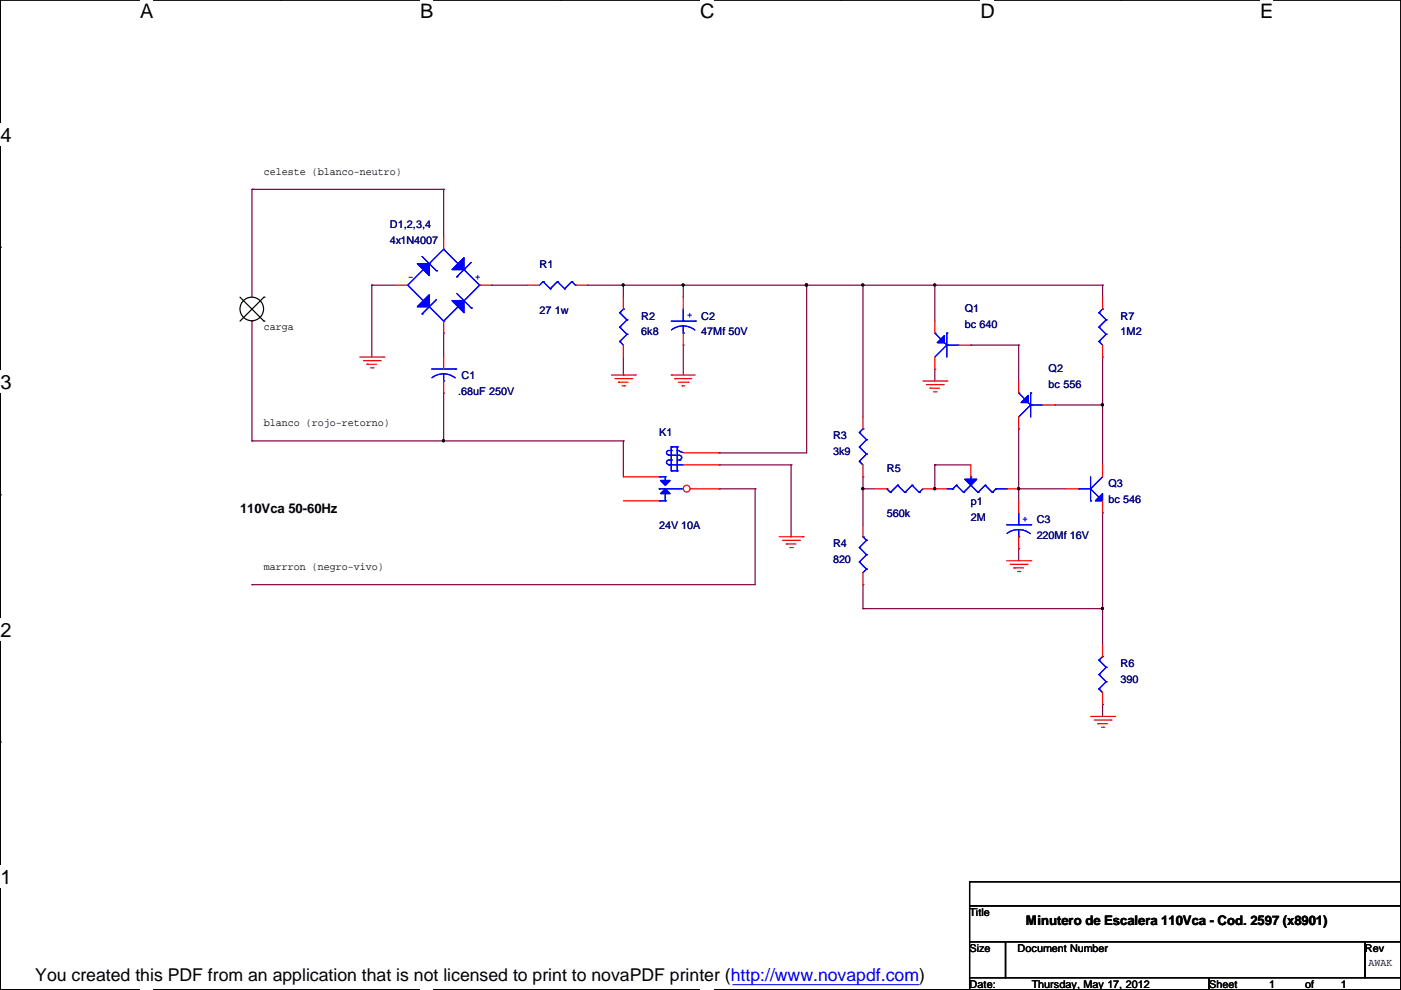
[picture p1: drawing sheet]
<svg xmlns="http://www.w3.org/2000/svg" width="297mm" height="210mm" viewBox="0 0 297 210" stroke-linecap="round" stroke-linejoin="round" font-family="sans-serif">
<path d="M.1 0h296.9v209.8h-296.9z" fill="none" stroke="#000" stroke-width=".25"/>
<g fill="#fff">
<path d="M29.7 0h2.7v4.8h-2.7z"/>
<path d="M29.7 209.8h2.7v.2h-2.7z"/>
</g>
<path d="M59.4 0h.1M59.4 209.8h.1" fill="none" stroke="#000" stroke-width=".25"/>
<g fill="#fff">
<path d="M89.1 0h2.7v4.8h-2.7z"/>
<path d="M89.1 209.8h2.7v.2h-2.7z"/>
</g>
<path d="M118.8 0h.1M118.8 209.8h.1" fill="none" stroke="#000" stroke-width=".25"/>
<g fill="#fff">
<path d="M148.4 0h3v4.8h-3z"/>
<path d="M148.4 209.8h3v.2h-3z"/>
</g>
<path d="M178.2 0h.1M178.2 209.8h.1" fill="none" stroke="#000" stroke-width=".25"/>
<g fill="#fff">
<path d="M207.9 0h2.9v4.8h-2.9z"/>
<path d="M207.9 209.8h2.9v.2h-2.9z"/>
</g>
<path d="M237.6 0h.1M237.6 209.8h.1" fill="none" stroke="#000" stroke-width=".25"/>
<g fill="#fff">
<path d="M267.2 0h2.7v4.8h-2.7z"/>
<path d="M267.2 209.8h2.7v.2h-2.7z"/>
<path d="M.1 26.2h2.3v4.7h-2.3z"/>
<path d="M.1 78.6h2.3v4.7h-2.3z"/>
</g>
<path d="M.1 52.4h.1M297 52.4h.1" fill="none" stroke="#000" stroke-width=".25"/>
<path d="M.1 131.1h2.3v4.7h-2.3z" fill="#fff"/>
<path d="M.1 104.9h.1M297 104.9h.1" fill="none" stroke="#000" stroke-width=".25"/>
<path d="M.1 183.5h2.3v4.7h-2.3z" fill="#fff"/>
<g fill="none" stroke="#000" stroke-width=".25">
<path d="M50.9 63l5.1 5.1M56 68.1h.1M56 63h.1M56 63l-5.1 5.1M.1 157.3h.1M297 157.3h.1M205.6 187h91.4v5h-91.4zM205.6 192h91.4v7.7h-91.4zM205.6 199.7h7.6v7.6h-7.6zM213.2 199.7h76.2v7.6h-76.2zM289.4 199.7h7.6v7.6h-7.6zM205.6 207.3h50.8v2.5h-50.8z"/>
<path d="M256.4 207.3h40.6v2.5h-40.6z"/>
<circle cx="53.4" cy="65.5" r="2.5"/>
</g>
<g fill="none" stroke="#800040" stroke-width=".25">
<path d="M53.4 40.1h.1M53.4 40.1h40.7M53.4 40.1v22.9M94.1 40.1h.1M94.1 40.1v10.2M53.4 68.1h.1M53.4 68.1v25.4M78.8 60.5h.1M78.8 60.5h5.1M78.8 60.5v15.2M94.1 70.6h.1M94.1 70.6v5.1"/>
<path d="M104.2 60.5h.1M104.2 60.5h7.6M124.5 60.5h.1M124.5 60.5h109.3M132.2 60.5h.1M132.2 79.5h.1M132.2 60.5v2.5M132.2 75.7v3.8M144.9 73.2h.1M144.9 60.5h.1M144.9 60.5v2.5M144.9 73.2v6.3"/>
<path d="M171 60.5h.1M171 60.5v35.5h-18.5M183 60.5h.1M183 60.5v27.9M198.2 60.5h.1M198.2 78.2h.1M198.2 60.5v7.6M198.2 78.2v2.6M205.8 73.2h.1M205.8 73.2h10.2M216 73.2h.1M216 73.2v7.6"/>
<path d="M233.8 60.5h.1M233.8 75.7h.1M233.8 60.5v2.5M233.8 75.7v22.9M53.4 93.5h.1M53.4 93.5h78.8M94.1 93.5h.1M94.1 83.3h.1M94.1 83.3v10.2M132.2 93.5h.1M132.2 93.5v7.6M152.5 96h.1"/>
<path d="M152.5 98.6h.1M152.5 98.6h15.2M167.7 98.6h.1M167.7 98.6v15.2M198.2 98.6h.1M198.2 98.6h7.6M198.2 98.6v5M216 90.9h.1M216 90.9v15.3M223.6 85.9h.1M223.6 85.9h10.2M233.8 85.9h.1"/>
<path d="M152.5 103.6h.1M152.5 103.6h7.6M160.1 103.6h.1M160.1 103.6v20.4h-106.7M183 103.6h.1M183 101.1h.1M183 103.6h2.5M183 101.1v10.2M216 103.6h.1M216 116.3h.1M216 103.6h10.1M216 116.3v2.6"/>
<path d="M233.8 108.7h.1M233.8 108.7v28M53.4 124h.1M183 124h.1M183 129h.1M183 124v5M183 129h50.8M233.8 129h.1M233.8 149.4h.1M233.8 149.4v2.5"/>
</g>
<g fill="#000" stroke="#000" stroke-width=".25">
<circle cx="132.1" cy="60.4" r=".21"/>
<circle cx="144.8" cy="60.4" r=".21"/>
<circle cx="171" cy="60.4" r=".21"/>
<circle cx="182.9" cy="60.4" r=".21"/>
<circle cx="198.2" cy="60.4" r=".21"/>
<circle cx="94" cy="93.4" r=".21"/>
<circle cx="233.7" cy="85.8" r=".21"/>
<circle cx="182.9" cy="103.6" r=".21"/>
<circle cx="198.2" cy="103.6" r=".21"/>
<circle cx="215.9" cy="103.6" r=".21"/>
<circle cx="233.7" cy="129" r=".21"/>
</g>
<g fill="none" stroke="#f00" stroke-width=".25">
<path d="M94.1 50.3v2.5M76.3 75.7h5.1M77 76.5h3.6M77.8 77.2h.1M77.8 77.2h2M78.6 78h.5M79.1 78h.1M80.6 76.5h.1M81.4 75.7h.1M83.9 60.5h2.5M94.1 68.1v2.5M101.7 60.5h2.5"/>
<path d="M129.6 79.5h5.1M134.7 79.5h.1M142.3 79.5h.1M142.3 79.5h5.1M198.2 68.1v2.5M198.2 75.7v2.5M203.3 73.2h2.5M130.4 80.3h3.5M131.1 81h.1M131.1 81h2.1M131.9 81.8h.5M132.4 81.8h.1"/>
<path d="M133.9 80.3h.1M143.1 80.3h.1M143.1 80.3h3.5M143.8 81h2.1M144.6 81.8h.1M144.6 81.8h.5M145.9 81h.1M183 88.4v2.5M183 98.6v2.5M195.7 80.8h5M196.4 81.5h3.6M197.2 82.3h.1"/>
<path d="M197.2 82.3h2M198 83.1h.5M198.5 83.1h.1M200 81.5h.1M200.7 80.8h.1M216 80.8v2.5M216 88.4v2.5M221.1 85.9h2.5M233.8 98.6v2.5M165.2 113.8h5.1M165.9 114.6h3.6M166.7 115.3h.1"/>
<path d="M166.7 115.3h2M167.5 116.1h.5M168 116.1h.1M169.5 114.6h.1M170.3 113.8h.1M183 111.3v2.5M213.4 118.9h5.1M214.2 119.6h3.6M217.8 119.6h.1M218.5 118.9h.1M226.1 103.6h2.6M233.8 106.2v2.5"/>
<path d="M183 121.4v2.6M215 120.4h.1M215 120.4h2M215.7 121.2h.5M216.2 121.2h.1M231.2 151.9h5.1M232 152.7h3.5M232.7 153.4h.1M232.7 153.4h2.1M233.5 154.2h.5M234 154.2h.1M235.5 152.7h.1"/>
<path d="M236.3 151.9h.1"/>
</g>
<g fill="#00f" stroke="#00f" stroke-width=".25">
<path d="M200.2 71.1v1.6h-1.5z"/>
<path d="M216.5 85.4l1.5-1.6v1.6z"/>
<path d="M88.5 55.9h2.5v2.5z"/>
<path d="M98.4 54.6v2.6h-2.6z"/>
<path d="M95.8 63.8h2.6v2.5z"/>
<path d="M88.5 65l2.5-2.5v2.5z"/>
<path d="M140 101.9h2.1l-1 1z"/>
<path d="M140 104.7l1.1-1.1 1 1.1z"/>
<path d="M233 105.4l.8-.7v1.5h-1.6z" fill-rule="evenodd"/>
<path d="M233 105.4l.8-.7v1.5h-1.6z" fill-rule="evenodd"/>
</g>
<g fill="none" stroke="#00f" stroke-width=".25">
<path d="M89.5 54.4l3 3M89.7 57.2l-3.3 3.3M91 55.9h.1M92.5 57.4h.1M94.1 52.8h.1M94.1 52.8l-3.1 3.1M94.1 52.8l3 3.1M96.9 58.7h.1M98.4 57.2h.1M98.4 57.2l3.3 3.3M99.9 55.6l-3 3.1M86.4 60.5h.1"/>
<path d="M86.4 60.5l3.3 3.3M89.5 66.6h.1M89.7 63.8h.1M91 65l3.1 3.1M92.5 63.5l-3 3.1M94.1 68.1h.1M96.9 62.2l3 3.1M97.1 65h.1M97.1 65l-3 3.1M99.9 65.3h.1M101.7 60.5h.1M101.7 60.5l-3.3 3.3"/>
<path d="M198.2 70.6h.1M198.2 70.6l1.3 1.3M200.2 72.7l.5 .5M200.7 70.6h.1M200.7 73.2h.1M200.7 70.6v5.1M200.7 73.2l-2.5 2.5M200.7 73.2h2.6M141.8 98.6h.1M141.8 96.5h.1M141.8 96.5h2.3a.47 .47 0 0 1 .4 .5 .47 .47 0 0 1-.4 .5M141.8 98.6h3.1"/>
<path d="M142.3 94.8h.1M142.3 99.8h.1M142.3 97.6h.1M142.3 95.5h.1M142.3 97.6h-.5a.47 .47 0 0 0-.5 .4 .47 .47 0 0 0 .5 .5M142.3 95.5h-.5a.47 .47 0 0 0-.5 .5 .47 .47 0 0 0 .5 .4M142.3 94.8h1.3M142.3 94.8v5M142.3 99.8h1.3M143.6 94.8h.1M143.6 99.8h.1M143.6 95.5h.1"/>
<path d="M143.6 95.5l.4 .1 .2 .2M143.6 94.8v5M143.6 97.6h.5M144.1 97.6h.1M144.4 95.7l.5 .2M182.2 97.8h.1M182.2 94.8h.1M182.2 91.7h.1M182.2 97.8l.8 .8M182.2 94.8l1.5 1.5M182.2 91.7l1.5 1.5M183 90.9h.1"/>
<path d="M183 90.9l-.8 .8M183.7 96.3h.1M183.7 93.2h.1M183.7 96.3l-1.5 1.5M183.7 93.2l-1.5 1.6M216 83.3h.1M216 83.3l1.3 1.3M218 85.4l.5 .5M218.5 83.3h.1M218.5 85.9h.1M218.5 83.3v5.1M218.5 85.9l-2.5 2.5"/>
<path d="M218.5 85.9h2.6M139.8 103.6h.1M139.8 106.2h.1M139.8 101.1h.1M139.8 103.6h5.1M139.8 106.2h1.3M139.8 101.1h1.3M141.1 106.2h.1M141.1 101.1h.1M141.1 101.1v.8M141.1 104.7v1.5M182.2 119.1h.1"/>
<path d="M182.2 116.1h.1M182.2 119.1l1.5 1.6M182.2 116.1l1.5 1.5M183 113.8h.1M183 113.8l.7 .8M183.7 117.6h.1M183.7 114.6h.1M183.7 117.6l-1.5 1.5M183.7 114.6l-1.5 1.5M228.7 103.6h.1M228.7 103.6h2.5M231.2 103.6h.1"/>
<path d="M231.2 106.2h.1M231.2 103.6l1.8 1.8M231.2 101.1v5.1M233 105.4h.1M233.8 101.1l-2.6 2.5M183.7 120.7h.1M183.7 120.7l-.7 .7"/>
</g>
<circle cx="145.6" cy="103.6" r=".72" fill="#fff" stroke="#f00" stroke-width=".25"/>
<g fill="none" stroke="#f00" stroke-width=".25">
<path d="M94.1 75.7v2.5M111.8 60.5h2.6M122 60.5h2.5M132.2 63v2.5M132.2 73.2v2.5M144.9 63v2.5M144.9 70.6v2.6M233.8 63v2.5M233.8 73.2v2.5M94.1 80.8v2.5M144.9 98.6h7.6M144.9 96h7.6"/>
<path d="M205.8 98.6v2.5M132.2 106.2h7.6M132.2 101.1h7.6M146.4 103.6h6.1M185.5 103.6h2.5M195.7 103.6h5M213.4 103.6h2.6M216 106.2v2.5M216 113.8v2.5M233.8 136.7v2.5M233.8 146.8v2.6"/>
</g>
<g fill="none" stroke="#00f" stroke-width=".25">
<path d="M115.1 59.7h.1M115.1 59.7l-.7 .8M115.1 59.7l1.6 1.5M118.2 59.7h.1M118.2 59.7l-1.5 1.5M118.2 59.7l1.5 1.5M121.2 59.7h.1M121.2 59.7l-1.5 1.5M121.2 59.7l.8 .8M91.5 78.2h5.1M94.1 79.3l1 .1 1.4 .7M94.1 79.3l-1.1 .1-1.4 .7"/>
<path d="M94.1 79.3v1.5M96.6 78.2h.1M116.7 61.2h.1M119.7 61.2h.1M122 60.5h.1M131.4 72.4h.1M131.4 69.4h.1M131.4 66.3h.1M131.4 72.4l.8 .8M131.4 69.4l1.5 1.5M131.4 66.3l1.5 1.5M132.2 65.5h.1"/>
<path d="M132.2 65.5l-.8 .8M132.9 70.9h.1M132.9 67.8h.1M132.9 70.9l-1.5 1.5M132.9 67.8l-1.5 1.6M142.3 68.1h5.1M144.9 70.6h.1M144.9 68.1h.1M144.9 69.1l1 .2 1.4 .7M144.9 69.1l-1.1 .1-1.4 .7M144.9 65.5v2.6M144.9 69.1v1.5"/>
<path d="M147.4 68.1h.1M233 72.4h.1M233 69.4h.1M233 66.3h.1M233 72.4l.8 .8M233 69.4l1.5 1.5M233 66.3l1.5 1.5M233.8 65.5h.1M233.8 65.5l-.8 .8M234.5 70.9h.1M234.5 67.8h.1M234.5 70.9l-1.5 1.5"/>
<path d="M234.5 67.8l-1.5 1.6M94.1 80.8h.1M188 103.6h.1M188 103.6l.8 .8M188.8 104.4h.1M190.3 102.9h.1M190.3 102.9l1.6 1.5M190.3 102.9l-1.5 1.5M191.9 104.4h.1M193.4 102.9h.1M193.4 102.9l1.5 1.5M193.4 102.9l-1.5 1.5"/>
<path d="M194.9 104.4h.1M195.7 103.6l-.8 .8M200.7 103.6h1.3M202 103.6h.1M202.8 102.9h.1M202.8 102.9l-.8 .7M202.8 102.9l1.5 1.5M204.3 104.4h.1M205.8 102.9h.1M205.8 101.1h.1M205.8 102.9l-1.5 1.5M205.8 102.9l1.5 1.5"/>
<path d="M205.8 101.1v.5M207.3 104.4h.1M208.9 102.9h.1M208.9 102.9l-1.6 1.5M208.9 102.9l1.5 1.5M210.4 104.4h.1M211.2 103.6h.1M211.2 103.6h2.2M211.2 103.6l-.8 .8M213.4 103.6h.1M213.4 111.3h5.1M216 113.8h.1"/>
<path d="M216 111.3h.1M216 112.3l1 .1 1.4 .7M216 112.3l-1.1 .1-1.4 .7M216 108.7v2.6M216 112.3v1.5M218.5 111.3h.1M233 140h.1M233 140l1.5 1.5M233.8 139.2h.1M233.8 139.2l-.8 .8M233 146.1h.1M233 143h.1"/>
<path d="M233 146.1l.8 .7M233 143l1.5 1.5M234.5 144.5h.1M234.5 141.5h.1M234.5 144.5l-1.5 1.6M234.5 141.5l-1.5 1.5"/>
</g>
<path d="M204.6 101.6h2.5l-1.3 1.3z" fill="#00f" stroke="#00f" stroke-width=".25"/>
<g fill="#000" stroke="#000" stroke-width=".25">
<circle cx="132.1" cy="60.4" r=".21"/>
<circle cx="144.8" cy="60.4" r=".21"/>
<circle cx="171" cy="60.4" r=".21"/>
<circle cx="182.9" cy="60.4" r=".21"/>
<circle cx="198.2" cy="60.4" r=".21"/>
<circle cx="94" cy="93.4" r=".21"/>
<circle cx="233.7" cy="85.8" r=".21"/>
<circle cx="182.9" cy="103.6" r=".21"/>
<circle cx="198.2" cy="103.6" r=".21"/>
<circle cx="215.9" cy="103.6" r=".21"/>
<circle cx="233.7" cy="129" r=".21"/>
</g>
<path d="M5.6 200.5h192.7v7.5h-192.7z" fill="#fff"/>
<path d="M155.3 208.8h39.6" fill="none" stroke="#00f" stroke-width=".21"/>
<g font-size="4.2">
<text x="29.7" y="3.9">A</text>
<text x="89.1" y="3.9">B</text>
<text x="148.4" y="3.9">C</text>
<text x="207.9" y="3.9">D</text>
<text x="267.2" y="3.9">E</text>
<text x=".1" y="30.1">4</text>
<text x=".1" y="82.5">3</text>
<text x=".1" y="135">2</text>
<text x=".1" y="187.4">1</text>
</g>
<text font-size="3.7" x="7.5" y="208">You created this PDF from an application that is not licensed to print to novaPDF printer (http://www.novapdf.com)</text>
<g font-size="2.8">
<text x="50.9" y="108.8">110Vca 50-60Hz</text>
<text x="217.5" y="196.2">Minutero de Escalera 110Vca - Cod. 2597 (x8901)</text>
</g>
<g font-size="2.3">
<text x="56" y="37">celeste (blanco-neutro)</text>
<text x="56" y="70">carga</text>
<text x="56" y="90.4">blanco (rojo-retorno)</text>
<text x="56" y="120.8">marrron (negro-vivo)</text>
<text x="205.6" y="194.2">Title</text>
<text x="205.6" y="201.9">Size</text>
<text x="215.7" y="201.9">Document Number</text>
<text x="289.4" y="201.9">Rev</text>
<text x="205.6" y="209.5">Date:</text>
<text x="218.8" y="209.5">Thursday, May 17, 2012</text>
<text x="256.4" y="209.5">Sheet</text>
<text x="269.1" y="209.5">1</text>
<text x="276.7" y="209.5">of</text>
<text x="284.3" y="209.5">1</text>
<text x="290.2" y="204.9">AWAK</text>
</g>
<g font-size="2.3" fill="#000080">
<text x="82.6" y="48.4">D1,2,3,4</text>
<text x="82.6" y="51.7">4x1N4007</text>
<text x="114.4" y="56.8">R1</text>
<text x="114.4" y="66.5">27 1w</text>
<text x="136" y="67.7">R2</text>
<text x="136" y="71">6k8</text>
<text x="148.7" y="67.7">C2</text>
<text x="148.7" y="71">47Mf 50V</text>
<text x="204.6" y="66.2">Q1</text>
<text x="204.6" y="69.5">bc 640</text>
<text x="237.6" y="67.7">R7</text>
<text x="237.6" y="71">1M2</text>
<text x="97.1" y="83.7">.68uF 250V</text>
<text x="97.9" y="80.4">C1</text>
<text x="222.3" y="78.9">Q2</text>
<text x="222.3" y="82.2">bc 556</text>
<text x="139.8" y="92.4">K1</text>
<text x="176.6" y="93.1">R3</text>
<text x="176.6" y="96.4">3k9</text>
<text x="188" y="100">R5</text>
<text x="205.8" y="107.1">p1</text>
<text x="235" y="103.3">Q3</text>
<text x="235" y="106.6">bc 546</text>
<text x="139.8" y="112.2">24V 10A</text>
<text x="188" y="109.7">560k</text>
<text x="205.8" y="110.4">2M</text>
<text x="219.8" y="110.9">C3</text>
<text x="176.6" y="116">R4</text>
<text x="176.6" y="119.3">820</text>
<text x="219.8" y="114.2">220Mf 16V</text>
<text x="237.6" y="141.4">R6</text>
<text x="237.6" y="144.7">390</text>
</g>
<g font-size="2.3" fill="#00f">
<text x="86.4" y="59.4">-</text>
<text x="100.7" y="59.4">+</text>
<text x="145.6" y="67.5">+</text>
<text x="216.7" y="110.7">+</text>
</g>
</svg>
